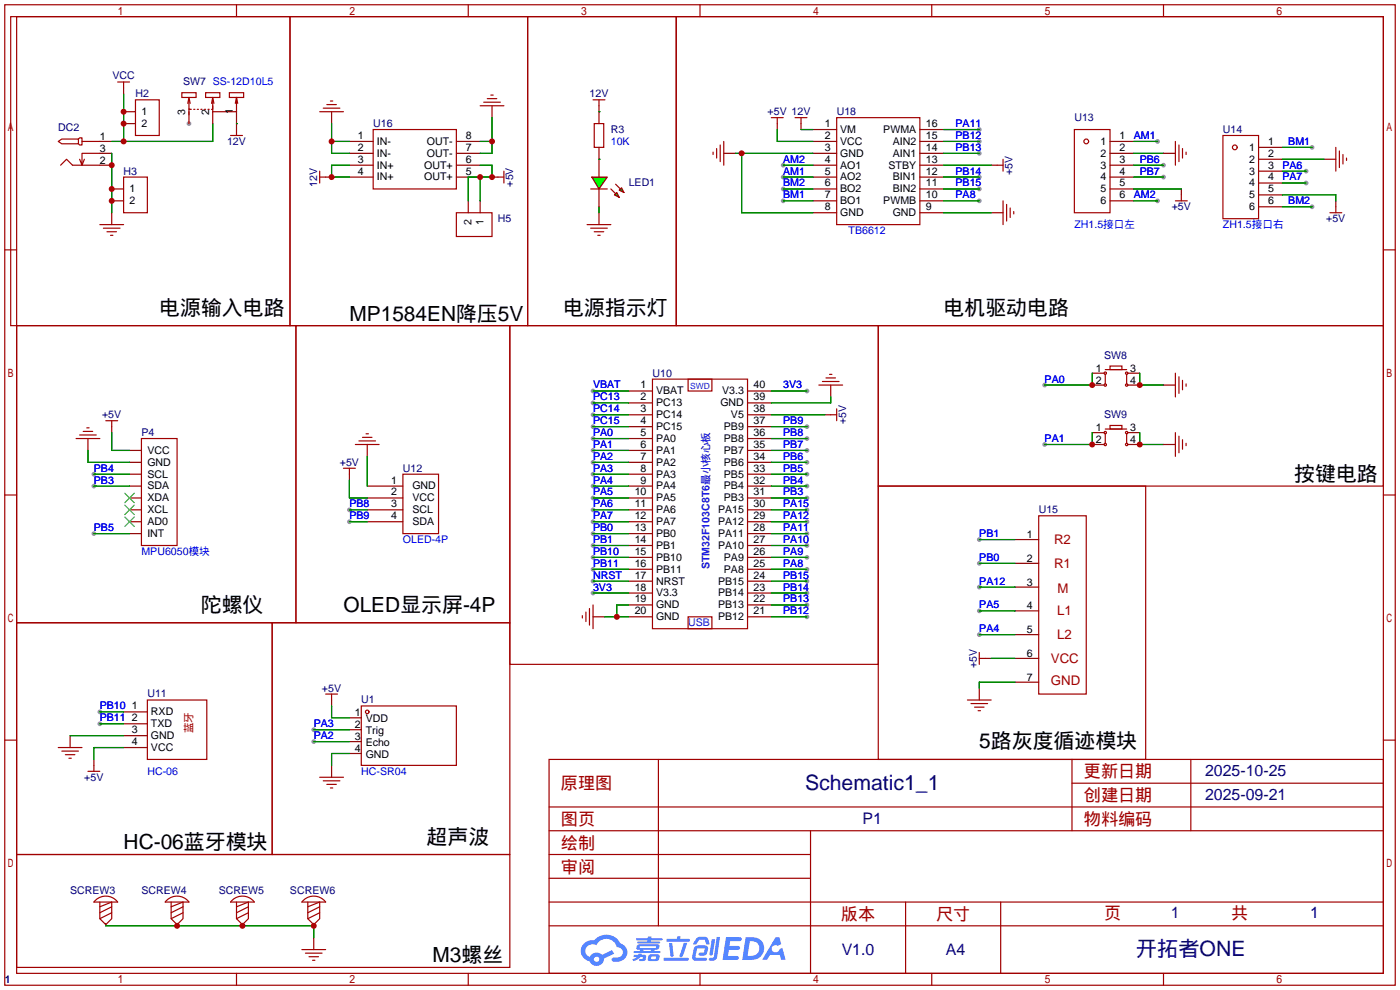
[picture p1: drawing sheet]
<svg xmlns="http://www.w3.org/2000/svg" width="299mm" height="212mm" viewBox="0 0 299 212" stroke-linecap="round" stroke-linejoin="round" font-family="sans-serif">
<g fill="#999">
<circle cx="40.4" cy="26.4" r=".51"/>
<circle cx="172.5" cy="83.6" r=".51"/>
<circle cx="172.5" cy="91.2" r=".51"/>
<circle cx="172.5" cy="93.7" r=".51"/>
<circle cx="172.5" cy="96.3" r=".51"/>
<circle cx="172.5" cy="131.8" r=".51"/>
<circle cx="172.5" cy="129.3" r=".51"/>
<circle cx="172.5" cy="126.7" r=".51"/>
<circle cx="172.5" cy="124.2" r=".51"/>
<circle cx="172.5" cy="121.7" r=".51"/>
<circle cx="172.5" cy="119.1" r=".51"/>
<circle cx="172.5" cy="116.6" r=".51"/>
<circle cx="172.5" cy="114" r=".51"/>
<circle cx="172.5" cy="111.5" r=".51"/>
<circle cx="172.5" cy="109" r=".51"/>
<circle cx="172.5" cy="106.4" r=".51"/>
<circle cx="172.5" cy="103.9" r=".51"/>
<circle cx="172.5" cy="101.3" r=".51"/>
<circle cx="172.5" cy="98.8" r=".51"/>
<circle cx="126.7" cy="83.6" r=".51"/>
<circle cx="126.7" cy="88.6" r=".51"/>
<circle cx="126.7" cy="91.2" r=".51"/>
<circle cx="126.7" cy="86.1" r=".51"/>
<circle cx="126.7" cy="93.7" r=".51"/>
<circle cx="126.7" cy="96.3" r=".51"/>
<circle cx="126.7" cy="98.8" r=".51"/>
<circle cx="126.7" cy="101.3" r=".51"/>
<circle cx="126.7" cy="103.9" r=".51"/>
<circle cx="126.7" cy="106.4" r=".51"/>
<circle cx="126.7" cy="109" r=".51"/>
<circle cx="126.7" cy="111.5" r=".51"/>
<circle cx="126.7" cy="114" r=".51"/>
<circle cx="126.7" cy="116.6" r=".51"/>
<circle cx="126.7" cy="119.1" r=".51"/>
<circle cx="126.7" cy="121.7" r=".51"/>
<circle cx="126.7" cy="124.2" r=".51"/>
<circle cx="126.7" cy="126.7" r=".51"/>
<circle cx="247.4" cy="30.2" r=".51"/>
<circle cx="247.4" cy="42.9" r=".51"/>
<circle cx="280.4" cy="31.5" r=".51"/>
<circle cx="280.4" cy="44.2" r=".51"/>
<circle cx="20.1" cy="114" r=".51"/>
<circle cx="20.1" cy="101.3" r=".51"/>
<circle cx="20.1" cy="103.9" r=".51"/>
<circle cx="74.7" cy="109" r=".51"/>
<circle cx="74.7" cy="111.5" r=".51"/>
<circle cx="67.1" cy="156" r=".51"/>
<circle cx="67.1" cy="158.5" r=".51"/>
<circle cx="223.3" cy="82.3" r=".51"/>
<circle cx="223.3" cy="95" r=".51"/>
<circle cx="209.3" cy="135.6" r=".51"/>
<circle cx="209.3" cy="120.4" r=".51"/>
<circle cx="209.3" cy="115.3" r=".51"/>
<circle cx="209.3" cy="130.6" r=".51"/>
<circle cx="209.3" cy="125.5" r=".51"/>
<circle cx="167.4" cy="42.9" r=".51"/>
<circle cx="167.4" cy="40.4" r=".51"/>
<circle cx="167.4" cy="37.8" r=".51"/>
<circle cx="167.4" cy="35.3" r=".51"/>
<circle cx="209.3" cy="27.7" r=".51"/>
<circle cx="209.3" cy="30.2" r=".51"/>
<circle cx="209.3" cy="32.8" r=".51"/>
<circle cx="209.3" cy="37.8" r=".51"/>
<circle cx="209.3" cy="40.4" r=".51"/>
<circle cx="209.3" cy="42.9" r=".51"/>
<circle cx="21.3" cy="152.1" r=".51"/>
<circle cx="21.3" cy="154.7" r=".51"/>
<circle cx="279.1" cy="36.6" r=".51"/>
<circle cx="279.1" cy="39.1" r=".51"/>
<circle cx="248.7" cy="37.8" r=".51"/>
<circle cx="248.7" cy="35.3" r=".51"/>
</g>
<g fill="none" stroke="#a10000" stroke-width=".25">
<path d="M1 1h297.2v209.6h-297.2zM3.6 3.6h292.1v204.4h-292.1zM50.5 1v2.6M100.1 1v2.6M149.6 1v2.6M199.1 1v2.6M248.7 1v2.6M1 53.4h2.6M295.7 53.4h2.5M1 105.8h2.6M295.7 105.8h2.5M1 158.2h2.6"/>
<path d="M295.7 158.2h2.5M117.3 162.3h178.4v45.7h-178.4zM117.3 177.5h178.4M117.3 172.5h178.4M140.7 162.3v35.6M173.2 177.5v30.5M229.1 162.3v15.2M229.1 167.4h66.6M254.5 162.3v15.2M117.3 182.6h55.9M117.3 197.9h178.4M117.3 192.8h178.4"/>
<path d="M117.3 187.7h55.9M193.5 192.8v15.2M213.9 192.8v15.2M50.5 208v2.6M100.1 208v2.6M149.6 208v2.6M199.1 208v2.6M248.7 208v2.6"/>
</g>
<g fill="#5487ff">
<path d="M155.2 200.3h2.6a.48 .48 0 0 1 .7 .4 .48 .48 0 0 1-.6 .4h-1.8l-.2 1.1h1.9a.43 .43 0 0 1 .4 .4 .43 .43 0 0 1-.5 .4h-1.9l-.2 1.3h1.7a.45 .45 0 0 1 .5 .2 .45 .45 0 0 1-.1 .6h-3.3z"/>
<path d="M165.7 200.3h.9l.4 1.5-.8 .3a.84 .84 0 0 0-1.2 .3 .84 .84 0 0 0 .4 1.1 .84 .84 0 0 0 1.1-.4l.1-.2 .6-.3 .7 2.5h-1l-.2-1h-2.1l-.6 1h-1.1z"/>
<path d="M152.1 200.8h.7l-.5 3.1a.36 .36 0 0 1-.3 .3 .36 .36 0 0 1-.4-.3z"/>
<path d="M153.2 200.2h.7l-.6 4.3a1.13 1.13 0 0 1-1.8 .6l.2-.4h.7l.2-.2z"/>
<path d="M148.9 200.6l.6-.4h1a.77 .77 0 0 1 .9 .5l.3 1-.2 .2h-.5l-.3-.9-.2-.2-1 .1-.7 1-.6-.1-.1-.2z"/>
<path d="M148.4 202.4l.6-.3h1.7a.81 .81 0 0 1 .7 .5 .81 .81 0 0 1-.2 .8 .81 .81 0 0 1-.9 .8h-.7a.32 .32 0 0 1-.3-.3 .32 .32 0 0 1 .4-.3h.7l.2-.9-1.6 .1-.4 1.8 2.2 .1a.32 .32 0 0 1 .3 .4 .32 .32 0 0 1-.4 .2h-2.2l-.5-.3-.1-.5z"/>
<path d="M141.9 204.7h5a.33 .33 0 0 1 .3 .3 .33 .33 0 0 1-.3 .3h-4.9l-.2-.1z"/>
<path d="M146.1 201.5h.8l-.7 2a.98 .98 0 0 1-.7 1.1l-.3-.3z"/>
<path d="M143 201.6h.7l.3 2.5a.34 .34 0 0 1-.3 .4 .34 .34 0 0 1-.4-.3z"/>
<path d="M142.5 200.7h2.1l.3-.6h.6l-.1 .6h1.7a.32 .32 0 0 1 .4 .3 .32 .32 0 0 1-.4 .3h-4.5l-.2-.2z"/>
<path d="M135.5 204.1h.9l.1-.3h.6v.3h.8a.82 .82 0 0 1-.5 1.3h-.8v-.4l.7-.1 .1-.3a.68 .68 0 0 0-1 .4l-1.1 .4-.1-.4 .9-.5h-.7z"/>
<path d="M136 200.5h2.4l.1-.3h.7v.3h2.2l.2 .3-.2 .2h-2.3v.2h1.8l.2 .3-.2 .1h-4.5l-.1-.4h2l.1-.2h-2.3l-.1-.2z"/>
<path d="M159.4 200.3l-.8 4.9h1.7a2.5 2.5 0 0 0 3-2.5 2.5 2.5 0 0 0-3.1-2.4zM160.3 201.1a1.61 1.61 0 0 1 2 1.5 1.61 1.61 0 0 1-1.8 1.7h-.7z"/>
<path d="M136.2 202a.55 .55 0 0 0-.2 .8 .55 .55 0 0 0 .7 .2l.1 .3h-1.3v.3l5.4 .1 .3-.2-.2-.2h-1.2l.2-.3a.7 .7 0 0 0 .8-.3 .7 .7 0 0 0 0-.8l-4.2-.1zM136.8 202.3l3.3-.1 .1 .1-.2 .3h-3.2zM137.5 203h1.7l-.2 .3h-1.4z"/>
<path d="M138.6 204.2a1.05 1.05 0 0 0 0 1.2 2.91 2.91 0 0 0 2.2-.2 .98 .98 0 0 0 0-1.2h-1.6zM139.2 204.5l.9-.1 .1 .4-.2 .2-.8-.1z"/>
<path d="M124.9 201.6a2.23 2.23 0 0 0-.7 2.3 2.23 2.23 0 0 0 1.8 1.6 1.58 1.58 0 0 0 1.8 .9 1.58 1.58 0 0 0 1.3-1.5l2.2-1.1-.5-.7-2.1 1a1.65 1.65 0 0 0-2.7 .4 1.45 1.45 0 0 1-.8-1.9 1.45 1.45 0 0 1 2-.7l.3 .1a2.3 2.3 0 0 1 2.3-1.3 2.3 2.3 0 0 1 2 1.7 1.12 1.12 0 0 1 1.3 1 1.12 1.12 0 0 1-1.1 1.2h-.7a.45 .45 0 0 0-.6 .4 .45 .45 0 0 0 .5 .5 2.21 2.21 0 0 0 2.2-.5 2.21 2.21 0 0 0 .5-2.3 2.13 2.13 0 0 0-1.3-1.1 3.3 3.3 0 0 0-5.6-.7l-1.1 .1zM127 205a.57 .57 0 0 1 1.1 0 .57 .57 0 0 1-1.1 0z"/>
</g>
<g fill="none" stroke="#a10000" stroke-width=".25">
<path d="M2.3 3.6h59.7v66h-59.7zM25.1 17.5h2.6M26.4 17.5v1.3M38.9 19.8h3v1h-3zM43.9 19.8h3.1v1h-3.1zM49 19.8h3.1v1h-3.1zM62 3.6h50.8v66h-50.8zM112.8 3.6h31.7v66h-31.7zM144.5 3.6h151.2v66h-151.2zM12.4 30.2l.8-.5h3.6v1h-3.6zM13 35.3l1.2-1.3 1.3 1.3h5.8M16.8 29.7l.2-.2h.5v1.5h-.5l-.2-.3"/>
<path d="M17.5 30.2h3.8M18 34l-.5 1.3M21.3 32.8h-3.8v2.5l-.5-1.3M26.4 37.8h5.1v7.7h-5.1zM29 21.3h5v7.7h-5zM40.1 22.1l.3-1.3 .2 1.3M40.4 21.3v2.1h.5M40.4 23.2v1.3M41.4 23.4h.3M42.2 23.4h.2M42.9 23.4h.3M43.7 23.4h.2"/>
<path d="M44.4 23.4h.3M45.2 22.1l.3-1.3 .2 1.3M45.5 21.3v2.1h-.3M49.3 29h2.5M50.5 20.8v3.1h-5v-1.3M50.5 20.8l.3 1.3M50.5 20.8l-.2 1.3M50.5 27.7v1.3M126.7 21.3h2.6M128 21.3v1.3M229.6 27.7h7.6v17.8h-7.6zM261.4 29h7.6v17.7h-7.6z"/>
<path d="M21.3 48h5.1M22.1 48.8h3.6M22.9 49.5h2M23.6 50.3h.5M125.5 48h5.1M126.2 48.8h3.6M126.2 40.4h3.6M127 49.5h2M127.8 50.3h.5M3.6 69.6h59.6v63.5h-59.6zM63.2 69.6h45.8v63.5h-45.8zM109 69.6h78.7v72.4h-78.7z"/>
<path d="M187.7 69.6h108v34.3h-108zM236.2 79h4.6M237.2 78.2h2.6v.8h-2.6zM251.2 79.8v5M16.3 93.7h5M17 93h3.6M17.8 92.2h2M18.5 91.4h.5M22.6 89.9h2.5M23.9 89.9v1.3M30.2 93.7h7.6v22.9h-7.6zM75.9 95h5.1"/>
<path d="M76.7 94.2h3.6M77.5 93.5h2M78.2 92.7h.5M139.4 81h20.4v53.4h-20.4zM147.1 81h5v2.6h-5zM175 82.3h5.1M175.8 81.5h3.5M176.5 80.8h2.1M177.3 80h.5M177.5 88.6h1.3M178.8 87.4v2.5M236.2 80v2"/>
<path d="M236.2 92.7v2M236.2 91.7h4.6M237.2 90.9h2.6v.8h-2.6zM240.8 80v2M240.8 92.7v2M251.2 92.5v5M252 80.5v3.6M252 93.2v3.6M252.7 81.3v2M252.7 94v2M253.5 82v.5M253.5 94.7v.5"/>
<path d="M73.4 100.1h2.5M74.7 100.1v1.2M86.1 101.3h7.6v12.7h-7.6zM187.7 103.9h57.2v58.4h-57.2zM222 110.2h10.2v38.1h-10.2zM3.6 133.1h54.6v49.5h-54.6zM58.2 133.1h50.8v49.5h-50.8zM124.5 131.6v.5M125.2 130.8v2M126 130v3.6M126.7 129.3v5.1M147.1 131.8h5v2.6h-5z"/>
<path d="M209.3 139.4v2.6M31.5 149.6h12.7v12.7h-12.7zM69.6 148.3h2.5M70.9 148.3v1.3M77.2 150.9h20.3v12.7h-20.3zM206.8 149.6h5M207.5 150.4h3.6M208.3 151.1h2M209 151.9h.5M209.3 140.7h1.3M68.3 166.1h5.1M69.1 166.9h3.5"/>
<path d="M69.8 167.6h2.1M70.6 168.4h.5M20.5 192.3a3.2 3.2 0 0 1 4.6 .5h-5zM21.3 192.8v3.5l1.3 1.3 1.3-1.3v-3.5l-2.6 1M23.9 193.8l-2.6 1.3M23.9 195.1l-2.6 1.2M35.7 192.3a3.2 3.2 0 0 1 4.7 .5h-5.1zM36.6 192.8v3.5l1.2 1.3 1.3-1.3v-3.5l-2.5 1M39.1 193.8l-2.5 1.3M39.1 195.1l-2.5 1.2M49.7 192.3a3.2 3.2 0 0 1 4.7 .5h-5.1zM50.5 192.8v3.5l1.3 1.3 1.3-1.3v-3.5l-2.6 1"/>
<path d="M53.1 193.8l-2.6 1.3M53.1 195.1l-2.6 1.2M65 192.3a3.2 3.2 0 0 1 4.6 .5h-5.1zM65.8 192.8v3.5l1.3 1.3 1.2-1.3v-3.5l-2.5 1M68.3 193.8l-2.5 1.3M68.3 195.1l-2.5 1.2"/>
<circle cx="232.2" cy="30.2" r=".51"/>
<circle cx="263.9" cy="31.5" r=".51"/>
<circle cx="236.2" cy="79.8" r=".25"/>
<circle cx="240.8" cy="79.8" r=".25"/>
<circle cx="236.2" cy="82.3" r=".25"/>
<circle cx="236.2" cy="95" r=".25"/>
<circle cx="236.2" cy="92.5" r=".25"/>
<circle cx="240.8" cy="95" r=".25"/>
<circle cx="240.8" cy="82.3" r=".25"/>
<circle cx="240.8" cy="92.5" r=".25"/>
<circle cx="78.5" cy="152.1" r=".38"/>
</g>
<g fill="none" stroke="#870000" stroke-width=".25">
<path d="M26.4 18.8v1.3M21.3 35.3h2.6M21.3 30.2h2.6M21.3 32.8h2.6M26.4 23.9h2.6M26.4 26.4h2.6M40.4 23.9v2.5M45.5 23.9v2.5M50.5 23.9v3.8M128 22.6v1.3M128 34v3.8M237.2 35.3h5.1"/>
<path d="M237.2 30.2h5.1M237.2 32.8h5.1M237.2 37.8h5.1M269 31.5h5.1M269 34h5.1M269 36.6h5.1M269 39.1h5.1M23.9 45.5v2.5M23.9 40.4h2.5M23.9 42.9h2.5M128 40.4v3.8M128 45.5v2.5"/>
<path d="M237.2 40.4h5.1M237.2 42.9h5.1M269 41.7h5.1M269 44.2h5.1M233.4 79.8h2.6M241 79.8h2.6M18.8 93.7v2.6M23.9 91.2v1.3M27.7 96.3h2.5M27.7 98.8h2.5M78.5 95v2.5M134.4 83.6h5"/>
<path d="M134.4 88.6h5M134.4 91.2h5M134.4 86.1h5M134.4 93.7h5M134.4 96.3h5M134.4 98.8h5M159.8 83.6h5M159.8 88.6h5M159.8 91.2h5M159.8 86.1h5M159.8 93.7h5M159.8 96.3h5"/>
<path d="M159.8 98.8h5M176.3 88.6h1.2M177.5 82.3v2.5M233.4 82.3h2.6M233.4 95h2.6M233.4 92.5h2.6M241 82.3h2.6M241 95h2.6M241 92.5h2.6M248.7 82.3h2.5M248.7 95h2.5M27.7 101.3h2.5"/>
<path d="M27.7 103.9h2.5M27.7 106.4h2.5M27.7 109h2.5M27.7 111.5h2.5M27.7 114h2.5M74.7 101.3v1.3M78.5 103.9h7.6M78.5 106.4h7.6M78.5 109h7.6M78.5 111.5h7.6M134.4 101.3h5M134.4 103.9h5"/>
<path d="M134.4 106.4h5M134.4 109h5M134.4 111.5h5M134.4 114h5M134.4 116.6h5M134.4 119.1h5M159.8 101.3h5M159.8 103.9h5M159.8 106.4h5M159.8 109h5M159.8 111.5h5M159.8 114h5"/>
<path d="M159.8 116.6h5M159.8 119.1h5M216.9 115.3h5.1M126.7 131.8h2.6M134.4 121.7h5M134.4 124.2h5M134.4 126.7h5M134.4 129.3h5M134.4 131.8h5M159.8 121.7h5M159.8 124.2h5M159.8 126.7h5"/>
<path d="M159.8 129.3h5M159.8 131.8h5M216.9 135.6h5.1M216.9 130.6h5.1M216.9 125.5h5.1M216.9 120.4h5.1M26.4 152.1h5.1M26.4 154.7h5.1M26.4 157.2h5.1M26.4 159.8h5.1M70.9 149.6v1.3M74.7 153.4h2.5"/>
<path d="M74.7 156h2.5M74.7 158.5h2.5M209.3 147.1v2.5M210.6 140.7h1.2M216.9 145.8h5.1M216.9 140.7h5.1M70.9 163.6v2.5M74.7 161h2.5M22.6 197.4v.5M37.8 197.4v.5M51.8 197.4v.5M67.1 197.4v.5"/>
</g>
<g fill="none" stroke="#008700" stroke-width=".25">
<path d="M23.9 32.8v12.7M26.4 20.1v10.1M45.5 26.4v3.8h-21.6M50.5 26.4h.1M242.3 30.2h5.1M274.1 31.5h6.3M128 44.2v1.3M242.3 42.9h5.1M274.1 44.2h6.3M233.4 79.8v2.5h-10.1M243.6 79.8v2.5h5.1M18.8 96.3v2.5h8.9"/>
<path d="M23.9 92.5v3.8h3.8M78.5 97.5v6.4M126.7 88.6h7.7M126.7 86.1h7.7M126.7 83.6h7.7M126.7 91.2h7.7M126.7 93.7h7.7M126.7 96.3h7.7M126.7 98.8h7.7M164.8 88.6h11.5M164.8 83.6h7.7M164.8 91.2h7.7"/>
<path d="M164.8 93.7h7.7M164.8 96.3h7.7M164.8 98.8h7.7M177.5 84.8v1.3h-12.7M233.4 92.5v2.5h-10.1M243.6 92.5v2.5h5.1M20.1 114h7.6M20.1 103.9h7.6M20.1 101.3h7.6M74.7 111.5h3.8M74.7 109h3.8M74.7 102.6v3.8h3.8"/>
<path d="M126.7 119.1h7.7M126.7 116.6h7.7M126.7 114h7.7M126.7 111.5h7.7M126.7 109h7.7M126.7 106.4h7.7M126.7 103.9h7.7M126.7 101.3h7.7M164.8 119.1h7.7M164.8 116.6h7.7M164.8 114h7.7M164.8 111.5h7.7"/>
<path d="M164.8 109h7.7M164.8 106.4h7.7M164.8 103.9h7.7M164.8 101.3h7.7M126.7 126.7h7.7M126.7 124.2h7.7M126.7 121.7h7.7M129.3 131.8h5.1M134.4 129.3h-2.6v2.5M164.8 131.8h7.7M164.8 129.3h7.7M164.8 126.7h7.7"/>
<path d="M164.8 124.2h7.7M164.8 121.7h7.7M67.1 156h7.6M67.1 158.5h7.6M70.9 150.9v2.5h3.8M211.8 140.7h5.1M216.9 145.8h-7.6v1.3M74.7 161h-3.8v2.6"/>
</g>
<path d="M26.7 105.4l2 2M26.7 107.9l2 2.1M26.7 110.5l2 2M28.7 105.4l-2 2M28.7 107.9l-2 2.1M28.7 110.5l-2 2" fill="none" stroke="#3c3" stroke-width=".25"/>
<g fill="#0f0" stroke="#a10000" stroke-width=".25">
<path d="M126.5 37.8h3.3l-1.8 2.6z"/>
<path d="M132.3 40.6l.5-.5 .5 1z"/>
<path d="M131.3 41.7l.5-.6 .5 1.1z"/>
</g>
<g fill="none" stroke="#a10000" stroke-width=".25">
<path d="M68.3 23.9h5.1M68.3 36.6v2.5M68.3 37.8h1.3M69.1 23.1h3.5M69.8 22.4h2.1M70.6 21.6h.5M79.8 27.7h17.7v12.7h-17.7zM102.6 22.6h5.1M103.4 21.8h3.5M104.1 21.1h2.1M104.9 20.3h.5M106.4 37.8h1.3"/>
<path d="M107.7 36.6v2.5M127 26.4h2v5.1h-2zM131.6 39.4l1 1M152.4 32.5v.5M153.2 31.8v2M153.9 31v3.5M154.7 30.2v5.1M164.8 25.1h2.6M166.1 25.1v1.3M169.9 25.1h2.6M171.2 25.1v1.3M178.8 25.1h17.8v22.9h-17.8z"/>
<path d="M213.1 35.3h1.3M214.4 34v2.6M251.2 30.2v5.1M252 31v3.5M252.7 31.8v2M253.5 32.5v.5M285.5 31.5v5.1M286.3 32.3v3.5M287 33v2.1M287.8 33.8v.5M97.5 45.5h7.7v5h-7.7zM130.6 40.4l1 1"/>
<path d="M214.4 42.9v5.1M215.1 43.7v3.5M215.9 44.4v2.1M216.7 45.2v.5M251.2 42.9h2.5M252.5 41.7v1.2M284.2 45.5h2.6M285.5 44.2v1.3M12.4 159.8h5.1M13.2 160.5h3.6M14 161.3h2M14.7 162.1h.5"/>
<path d="M18.8 164.8h2.5M20.1 163.6v1.2M3.6 182.6h105.4v24.2h-105.4zM64.5 202.9h5.1M65.3 203.7h3.5M66 204.5h2.1M66.8 205.2h.5"/>
</g>
<g fill="none" stroke="#870000" stroke-width=".25">
<path d="M69.6 37.8h1.3M70.9 23.9v2.5M74.7 32.8h5.1M74.7 30.2h5.1M74.7 35.3h5.1M74.7 37.8h5.1M97.5 32.8h5.1M97.5 30.2h5.1M97.5 35.3h5.1M97.5 37.8h5.1M105.2 37.8h1.2M105.2 22.6v2.5"/>
<path d="M128 23.9v2.5M128 31.5v2.5M154.7 32.8h2.5M166.1 26.4v1.3M171.2 26.4v1.3M173.7 32.8h5.1M173.7 30.2h5.1M173.7 35.3h5.1M173.7 37.8h5.1M173.7 27.7h5.1M196.6 32.8h5.1M196.6 30.2h5.1"/>
<path d="M196.6 35.3h5.1M196.6 37.8h5.1M196.6 27.7h5.1M211.8 35.3h1.3M248.7 32.8h2.5M283 34h2.5M100.1 42.9v2.6M102.6 42.9v2.6M173.7 40.4h5.1M173.7 42.9h5.1M173.7 45.5h5.1M196.6 40.4h5.1"/>
<path d="M196.6 42.9h5.1M196.6 45.5h5.1M211.8 45.5h2.6M252.5 40.4v1.3M285.5 42.9v1.3M15 157.2v2.6M20.1 162.3v1.3M67.1 200.4v2.5"/>
</g>
<g fill="none" stroke="#008700" stroke-width=".25">
<path d="M70.9 26.4v6.4h3.8M70.9 30.2h3.8M74.7 35.3h-3.8v2.5h3.8M102.6 30.2h2.6M102.6 35.3h2.6v2.5h-5.1v5.1M102.6 37.8v5.1M105.2 25.1v7.7h-2.6M128 23.9h.1M128 34h.1M157.2 32.8h16.5M158.5 32.8v12.7h15.2M166.1 27.7v2.5h7.6"/>
<path d="M167.4 37.8h6.3M167.4 35.3h6.3M171.2 27.7h2.5M201.7 32.8h7.6M201.7 30.2h7.6M201.7 37.8h7.6M201.7 35.3h10.1M201.7 27.7h7.6M242.3 32.8h6.4M242.3 37.8h6.4M242.3 35.3h6.4M274.1 34h8.9"/>
<path d="M274.1 36.6h5M274.1 39.1h5M167.4 40.4h6.3M167.4 42.9h6.3M201.7 40.4h7.6M201.7 45.5h10.1M201.7 42.9h7.6M242.3 40.4h10.2M274.1 41.7h11.4v1.2M209.3 115.3h7.6M209.3 135.6h7.6M209.3 120.4h7.6"/>
<path d="M209.3 130.6h7.6M209.3 125.5h7.6M15 157.2h11.4M21.3 152.1h5.1M21.3 154.7h5.1M26.4 159.8h-6.3v2.5M22.6 197.9h44.5v2.5"/>
</g>
<g fill="#c00">
<circle cx="23.9" cy="35.3" r=".63"/>
<circle cx="23.9" cy="40.4" r=".63"/>
<circle cx="23.9" cy="42.9" r=".63"/>
<circle cx="26.4" cy="30.2" r=".63"/>
<circle cx="26.4" cy="26.4" r=".63"/>
<circle cx="26.4" cy="23.9" r=".63"/>
<circle cx="131.8" cy="131.8" r=".63"/>
<circle cx="243.6" cy="82.3" r=".63"/>
<circle cx="233.4" cy="82.3" r=".63"/>
<circle cx="233.4" cy="95" r=".63"/>
<circle cx="243.6" cy="95" r=".63"/>
<circle cx="67.1" cy="197.9" r=".63"/>
<circle cx="51.8" cy="197.9" r=".63"/>
<circle cx="37.8" cy="197.9" r=".63"/>
<circle cx="70.9" cy="30.2" r=".63"/>
<circle cx="105.2" cy="30.2" r=".63"/>
<circle cx="70.9" cy="37.8" r=".63"/>
<circle cx="105.2" cy="37.8" r=".63"/>
<circle cx="102.6" cy="37.8" r=".63"/>
<circle cx="158.5" cy="32.8" r=".63"/>
</g>
<g font-size="4.5">
<text x="34" y="67.3">电源输入电路</text>
<text x="74.7" y="68.5">MP1584EN降压5V</text>
<text x="120.4" y="67.3">电源指示灯</text>
<text x="201.7" y="67.3">电机驱动电路</text>
<text x="276.6" y="102.8">按键电路</text>
<text x="42.9" y="130.8">陀螺仪</text>
<text x="73.4" y="130.8">OLED显示屏-4P</text>
<text x="209.3" y="160">5路灰度循迹模块</text>
<text x="26.4" y="181.6">HC-06蓝牙模块</text>
<text x="91.2" y="180.3">超声波</text>
<text x="92.5" y="205.7">M3螺丝</text>
</g>
<g font-size="4.5" fill="#000080">
<text x="172.1" y="168.8">Schematic1_1</text>
<text x="242.8" y="204.4">开拓者ONE</text>
</g>
<g font-size="3.7" fill="#a00000">
<text x="231.6" y="166.2">更新日期</text>
<text x="119.9" y="168.7">原理图</text>
<text x="231.6" y="171.2">创建日期</text>
<text x="119.9" y="176.3">图页</text>
<text x="231.6" y="176.3">物料编码</text>
<text x="119.9" y="181.4">绘制</text>
<text x="119.9" y="186.5">审阅</text>
<text x="179.7" y="196.6">版本</text>
<text x="200" y="196.6">尺寸</text>
<text x="236" y="196.4">页</text>
<text x="263.1" y="196.4">共</text>
</g>
<g font-size="3.4" fill="#000080">
<text x="257.6" y="165.9">2025-10-25</text>
<text x="257.6" y="171">2025-09-21</text>
<text x="184.4" y="176.1">P1</text>
<text x="250.3" y="196.2">1</text>
<text x="280" y="196.2">1</text>
<text x="179.9" y="204">V1.0</text>
<text x="202.1" y="204">A4</text>
</g>
<g font-size="2.8" fill="#a00000">
<text x="225.3" y="116.3">R2</text>
<text x="225.3" y="121.4">R1</text>
<text x="226" y="131.5">L1</text>
<text x="226" y="126.7">M</text>
<text x="226" y="136.6">L2</text>
<text x="224.6" y="141.7">VCC</text>
<text x="224.6" y="146.4">GND</text>
</g>
<g font-size="2.3" fill="#000080">
<text x="24" y="17">VCC</text>
<text x="29" y="20.8">H2</text>
<text x="39.1" y="18.3">SW7 SS-12D10L5</text>
<text x="126" y="20.8">12V</text>
<text x="12.4" y="27.9">DC2</text>
<text x="79.8" y="27.1">U16</text>
<text x="130.6" y="28.4">R3</text>
<text x="164.1" y="24.6">+5V 12V</text>
<text x="178.8" y="24.6">U18</text>
<text x="229.6" y="25.9">U13</text>
<text x="261.4" y="28.4">U14</text>
<text x="48.5" y="31">12V</text>
<text x="26.4" y="37.3">H3</text>
<text x="67.8" y="39.9" transform="rotate(-90 67.8 39.9)">12V</text>
<text x="109.7" y="39.9" transform="rotate(-90 109.7 39.9)">+5V</text>
<text x="134.4" y="39.8">LED1</text>
<text x="216.4" y="37.4" transform="rotate(-90 216.4 37.4)">+5V</text>
<text x="106.4" y="47.5">H5</text>
<text x="250.4" y="44.9">+5V</text>
<text x="283.4" y="47.5">+5V</text>
<text x="236" y="76.7">SW8</text>
<text x="139.4" y="80.5">U10</text>
<text x="21.8" y="89.4">+5V</text>
<text x="236" y="89.4">SW9</text>
<text x="30.2" y="93.2">P4</text>
<text x="180.8" y="90.7" transform="rotate(-90 180.8 90.7)">+5V</text>
<text x="72.6" y="99.5">+5V</text>
<text x="86.1" y="100.8">U12</text>
<text x="222" y="109.7">U15</text>
<text x="208.8" y="142.8" transform="rotate(-90 208.8 142.8)">+5V</text>
<text x="31.5" y="149.1">U11</text>
<text x="68.8" y="147.8">+5V</text>
<text x="77.2" y="150.3">U1</text>
<text x="18" y="166.8">+5V</text>
<text x="15" y="191">SCREW3</text>
<text x="30.2" y="191">SCREW4</text>
<text x="46.7" y="191">SCREW5</text>
<text x="62" y="191">SCREW6</text>
<text x="1" y="210">1</text>
</g>
<g font-size="2.3">
<text x="21.3" y="29.9">1</text>
<text x="30.2" y="24.6">1</text>
<text x="30.2" y="27.1">2</text>
<text x="39.6" y="24.7" transform="rotate(-90 39.6 24.7)">3</text>
<text x="44.7" y="24.7" transform="rotate(-90 44.7 24.7)">2</text>
<text x="49.7" y="24.4" transform="rotate(-90 49.7 24.4)">1</text>
<text x="76.5" y="29.7">1</text>
<text x="99.6" y="29.7">8</text>
<text x="176.3" y="27.1">1</text>
<text x="176.3" y="29.7">2</text>
<text x="179.6" y="28.4">VM</text>
<text x="188.8" y="28.4">PWMA</text>
<text x="197.9" y="29.7">15</text>
<text x="197.9" y="27.1">16</text>
<text x="239.3" y="29.7">1</text>
<text x="21.3" y="35">2</text>
<text x="21.3" y="32.5">3</text>
<text x="76.5" y="32.2">2</text>
<text x="76.5" y="34.8">3</text>
<text x="80.5" y="31">IN-</text>
<text x="80.5" y="33.5">IN-</text>
<text x="91.2" y="33.5">OUT-</text>
<text x="91.2" y="31">OUT-</text>
<text x="99.6" y="34.8">6</text>
<text x="99.6" y="32.2">7</text>
<text x="176.3" y="32.2">3</text>
<text x="176.3" y="34.8">4</text>
<text x="179.6" y="31">VCC</text>
<text x="179.6" y="33.5">GND</text>
<text x="190.8" y="33.5">AIN1</text>
<text x="190.8" y="31">AIN2</text>
<text x="197.9" y="34.8">13</text>
<text x="197.9" y="32.2">14</text>
<text x="235.2" y="31">1</text>
<text x="235.2" y="33.5">2</text>
<text x="239.3" y="32.2">2</text>
<text x="239.3" y="34.8">3</text>
<text x="267" y="32.2">1</text>
<text x="267" y="34.8">2</text>
<text x="271" y="31">1</text>
<text x="271" y="33.5">2</text>
<text x="27.7" y="41.1">1</text>
<text x="76.5" y="37.3">4</text>
<text x="80.5" y="36">IN+</text>
<text x="80.5" y="38.6">IN+</text>
<text x="90.7" y="38.6">OUT+</text>
<text x="90.7" y="36">OUT+</text>
<text x="99.6" y="37.3">5</text>
<text x="176.3" y="37.3">5</text>
<text x="176.3" y="39.8">6</text>
<text x="179.6" y="36">AO1</text>
<text x="179.6" y="38.6">AO2</text>
<text x="179.6" y="41.1">BO2</text>
<text x="189.9" y="36">STBY</text>
<text x="190.8" y="41.1">BIN2</text>
<text x="190.8" y="38.6">BIN1</text>
<text x="197.9" y="39.8">11</text>
<text x="197.9" y="37.3">12</text>
<text x="235.2" y="36">3</text>
<text x="235.2" y="38.6">4</text>
<text x="235.2" y="41.1">5</text>
<text x="239.3" y="37.3">4</text>
<text x="239.3" y="39.8">5</text>
<text x="267" y="37.3">3</text>
<text x="267" y="39.8">4</text>
<text x="271" y="36">3</text>
<text x="271" y="38.6">4</text>
<text x="271" y="41.1">5</text>
<text x="27.7" y="43.6">2</text>
<text x="100.8" y="48" transform="rotate(-90 100.8 48)">2</text>
<text x="103.3" y="48" transform="rotate(-90 103.3 48)">1</text>
<text x="176.3" y="42.4">7</text>
<text x="176.3" y="44.9">8</text>
<text x="179.6" y="43.7">BO1</text>
<text x="179.6" y="46.2">GND</text>
<text x="188.8" y="43.7">PWMB</text>
<text x="190.8" y="46.2">GND</text>
<text x="197.9" y="44.9">9</text>
<text x="197.9" y="42.4">10</text>
<text x="235.2" y="43.7">6</text>
<text x="239.3" y="42.4">6</text>
<text x="267" y="42.4">5</text>
<text x="267" y="44.9">6</text>
<text x="271" y="43.7">6</text>
<text x="136.9" y="83">1</text>
<text x="161" y="83">40</text>
<text x="234.2" y="82">2</text>
<text x="234.2" y="79.5">1</text>
<text x="241.6" y="82">4</text>
<text x="241.6" y="79.5">3</text>
<text x="136.9" y="88.1">3</text>
<text x="136.9" y="85.6">2</text>
<text x="140.2" y="84.3">VBAT</text>
<text x="140.2" y="89.4">PC14</text>
<text x="140.2" y="86.8">PC13</text>
<text x="154" y="86.8">GND</text>
<text x="154.3" y="84.3">V3.3</text>
<text x="156.2" y="89.4">V5</text>
<text x="161" y="88.1">38</text>
<text x="161" y="85.6">39</text>
<text x="136.9" y="90.6">4</text>
<text x="136.9" y="93.2">5</text>
<text x="136.9" y="95.7">6</text>
<text x="140.2" y="91.9">PC15</text>
<text x="140.2" y="94.5">PA0</text>
<text x="154.7" y="94.5">PB8</text>
<text x="154.7" y="91.9">PB9</text>
<text x="161" y="95.7">35</text>
<text x="161" y="93.2">36</text>
<text x="161" y="90.6">37</text>
<text x="234.2" y="94.7">2</text>
<text x="234.2" y="92.2">1</text>
<text x="241.6" y="94.7">4</text>
<text x="241.6" y="92.2">3</text>
<text x="31.5" y="97">VCC</text>
<text x="31.5" y="99.5">GND</text>
<text x="136.9" y="98.3">7</text>
<text x="136.9" y="100.8">8</text>
<text x="140.2" y="97">PA1</text>
<text x="140.2" y="99.5">PA2</text>
<text x="154.7" y="99.5">PB6</text>
<text x="154.7" y="97">PB7</text>
<text x="161" y="100.8">33</text>
<text x="161" y="98.3">34</text>
<text x="31.5" y="102.1">SCL</text>
<text x="31.5" y="104.6">SDA</text>
<text x="31.5" y="107.1">XDA</text>
<text x="83.6" y="105.9">2</text>
<text x="83.6" y="103.3">1</text>
<text x="88.1" y="107.2">VCC</text>
<text x="88.1" y="104.6">GND</text>
<text x="135.7" y="105.9">10</text>
<text x="136.9" y="103.3">9</text>
<text x="140.2" y="102.1">PA3</text>
<text x="140.2" y="104.6">PA4</text>
<text x="140.2" y="107.2">PA5</text>
<text x="154.7" y="107.2">PB3</text>
<text x="154.7" y="104.6">PB4</text>
<text x="154.7" y="102.1">PB5</text>
<text x="161" y="105.9">31</text>
<text x="161" y="103.3">32</text>
<text x="31.5" y="109.7">XCL</text>
<text x="31.5" y="112.2">AD0</text>
<text x="83.6" y="108.4">3</text>
<text x="83.6" y="111">4</text>
<text x="88.1" y="109.7">SCL</text>
<text x="88.1" y="112.2">SDA</text>
<text x="135.7" y="108.4">11</text>
<text x="135.7" y="111">12</text>
<text x="135.7" y="113.5">13</text>
<text x="140.2" y="109.7">PA6</text>
<text x="140.2" y="112.2">PA7</text>
<text x="153.5" y="112.2">PA12</text>
<text x="153.5" y="109.7">PA15</text>
<text x="161" y="113.5">28</text>
<text x="161" y="111">29</text>
<text x="161" y="108.4">30</text>
<text x="31.5" y="114.8">INT</text>
<text x="135.7" y="116">14</text>
<text x="135.7" y="118.6">15</text>
<text x="140.2" y="114.8">PB0</text>
<text x="140.2" y="117.3">PB1</text>
<text x="140.2" y="119.9">PB10</text>
<text x="153.5" y="117.3">PA10</text>
<text x="153.5" y="114.8">PA11</text>
<text x="154.7" y="119.9">PA9</text>
<text x="161" y="118.6">26</text>
<text x="161" y="116">27</text>
<text x="219.5" y="115">1</text>
<text x="135.7" y="121.1">16</text>
<text x="135.7" y="123.7">17</text>
<text x="140.2" y="122.4">PB11</text>
<text x="140.2" y="124.9">NRST</text>
<text x="153.5" y="124.9">PB15</text>
<text x="154.7" y="122.4">PA8</text>
<text x="161" y="123.7">24</text>
<text x="161" y="121.1">25</text>
<text x="219.5" y="125.2">3</text>
<text x="219.5" y="120.1">2</text>
<text x="135.7" y="126.2">18</text>
<text x="135.7" y="128.7">19</text>
<text x="135.7" y="131.3">20</text>
<text x="140.2" y="127.5">V3.3</text>
<text x="140.2" y="130">GND</text>
<text x="153.5" y="130">PB13</text>
<text x="153.5" y="127.5">PB14</text>
<text x="161" y="131.3">21</text>
<text x="161" y="128.7">22</text>
<text x="161" y="126.2">23</text>
<text x="219.5" y="130.2">4</text>
<text x="140.2" y="132.6">GND</text>
<text x="153.5" y="132.6">PB12</text>
<text x="219.5" y="135.3">5</text>
<text x="219.5" y="140.4">6</text>
<text x="219.5" y="145.5">7</text>
<text x="28.2" y="151.6">1</text>
<text x="28.2" y="154.1">2</text>
<text x="32.3" y="152.9">RXD</text>
<text x="32.3" y="155.4">TXD</text>
<text x="75.8" y="153.1">1</text>
<text x="75.8" y="155.6">2</text>
<text x="78.2" y="154.4">VDD</text>
<text x="28.2" y="156.7">3</text>
<text x="28.2" y="159.2">4</text>
<text x="32.3" y="158">GND</text>
<text x="32.3" y="160.5">VCC</text>
<text x="75.8" y="158.2">3</text>
<text x="75.8" y="160.7">4</text>
<text x="78.2" y="156.9">Trig</text>
<text x="78.2" y="159.5">Echo</text>
<text x="78.2" y="162">GND</text>
</g>
<g font-size="2.3" fill="#00f">
<text x="204.2" y="27.1">PA11</text>
<text x="204.2" y="29.7">PB12</text>
<text x="242.3" y="29.7">AM1</text>
<text x="130.6" y="31">10K</text>
<text x="167.4" y="34.8">AM2</text>
<text x="204.2" y="32.2">PB13</text>
<text x="243.6" y="34.8">PB6</text>
<text x="275.3" y="31">BM1</text>
<text x="167.4" y="39.8">BM2</text>
<text x="167.4" y="37.3">AM1</text>
<text x="204.2" y="37.3">PB14</text>
<text x="204.2" y="39.8">PB15</text>
<text x="243.6" y="37.3">PB7</text>
<text x="274.1" y="36">PA6</text>
<text x="274.1" y="38.6">PA7</text>
<text x="167.4" y="42.4">BM1</text>
<text x="204.2" y="42.4">PA8</text>
<text x="242.3" y="42.4">AM2</text>
<text x="275.3" y="43.7">BM2</text>
<text x="181.4" y="50">TB6612</text>
<text x="229.6" y="48.7">ZH1.5接口左</text>
<text x="261.4" y="48.7">ZH1.5接口右</text>
<text x="126.7" y="83">VBAT</text>
<text x="167.4" y="83">3V3</text>
<text x="223.3" y="81.8">PA0</text>
<text x="126.7" y="88.1">PC14</text>
<text x="126.7" y="85.6">PC13</text>
<text x="126.7" y="90.6">PC15</text>
<text x="126.7" y="93.2">PA0</text>
<text x="126.7" y="95.7">PA1</text>
<text x="167.4" y="90.6">PB9</text>
<text x="167.4" y="93.2">PB8</text>
<text x="167.4" y="95.7">PB7</text>
<text x="223.3" y="94.5">PA1</text>
<text x="20.1" y="100.8">PB4</text>
<text x="126.7" y="98.3">PA2</text>
<text x="126.7" y="100.8">PA3</text>
<text x="167.4" y="100.8">PB5</text>
<text x="167.4" y="98.3">PB6</text>
<text x="20.1" y="103.3">PB3</text>
<text x="126.7" y="103.3">PA4</text>
<text x="126.7" y="105.9">PA5</text>
<text x="167.4" y="105.9">PB3</text>
<text x="167.4" y="103.3">PB4</text>
<text x="20.1" y="113.5">PB5</text>
<text x="74.7" y="108.4">PB8</text>
<text x="74.7" y="111">PB9</text>
<text x="126.7" y="108.4">PA6</text>
<text x="126.7" y="111">PA7</text>
<text x="126.7" y="113.5">PB0</text>
<text x="167.4" y="113.5">PA11</text>
<text x="167.4" y="111">PA12</text>
<text x="167.4" y="108.4">PA15</text>
<text x="30.2" y="118.6">MPU6050模块</text>
<text x="86.1" y="116">OLED-4P</text>
<text x="126.7" y="116">PB1</text>
<text x="126.7" y="118.6">PB10</text>
<text x="167.4" y="118.6">PA9</text>
<text x="167.4" y="116">PA10</text>
<text x="209.3" y="119.9">PB0</text>
<text x="209.3" y="114.8">PB1</text>
<text x="126.7" y="121.1">PB11</text>
<text x="126.7" y="123.7">NRST</text>
<text x="167.4" y="123.7">PB15</text>
<text x="167.4" y="121.1">PA8</text>
<text x="209.3" y="124.9">PA12</text>
<text x="126.7" y="126.2">3V3</text>
<text x="167.4" y="131.3">PB12</text>
<text x="167.4" y="128.7">PB13</text>
<text x="167.4" y="126.2">PB14</text>
<text x="209.3" y="130">PA5</text>
<text x="209.3" y="135.1">PA4</text>
<text x="21.3" y="151.6">PB10</text>
<text x="21.3" y="154.1">PB11</text>
<text x="67.1" y="155.4">PA3</text>
<text x="67.1" y="158">PA2</text>
<text x="31.5" y="165.6">HC-06</text>
<text x="77.2" y="165.6">HC-SR04</text>
</g>
<g font-size="2.3" fill="#30c">
<text x="151.6" y="121.7" transform="rotate(-90 151.6 121.7)">STM32F103C8T6最小核心板</text>
<text x="147.1" y="133.8">USB</text>
</g>
<text font-size="2.3" fill="#a00000" x="41.1" y="156.7" transform="rotate(-90 41.1 156.7)">蓝牙</text>
<text font-size="1.8" fill="#30c" x="147.5" y="83.1">SWD</text>
</svg>
